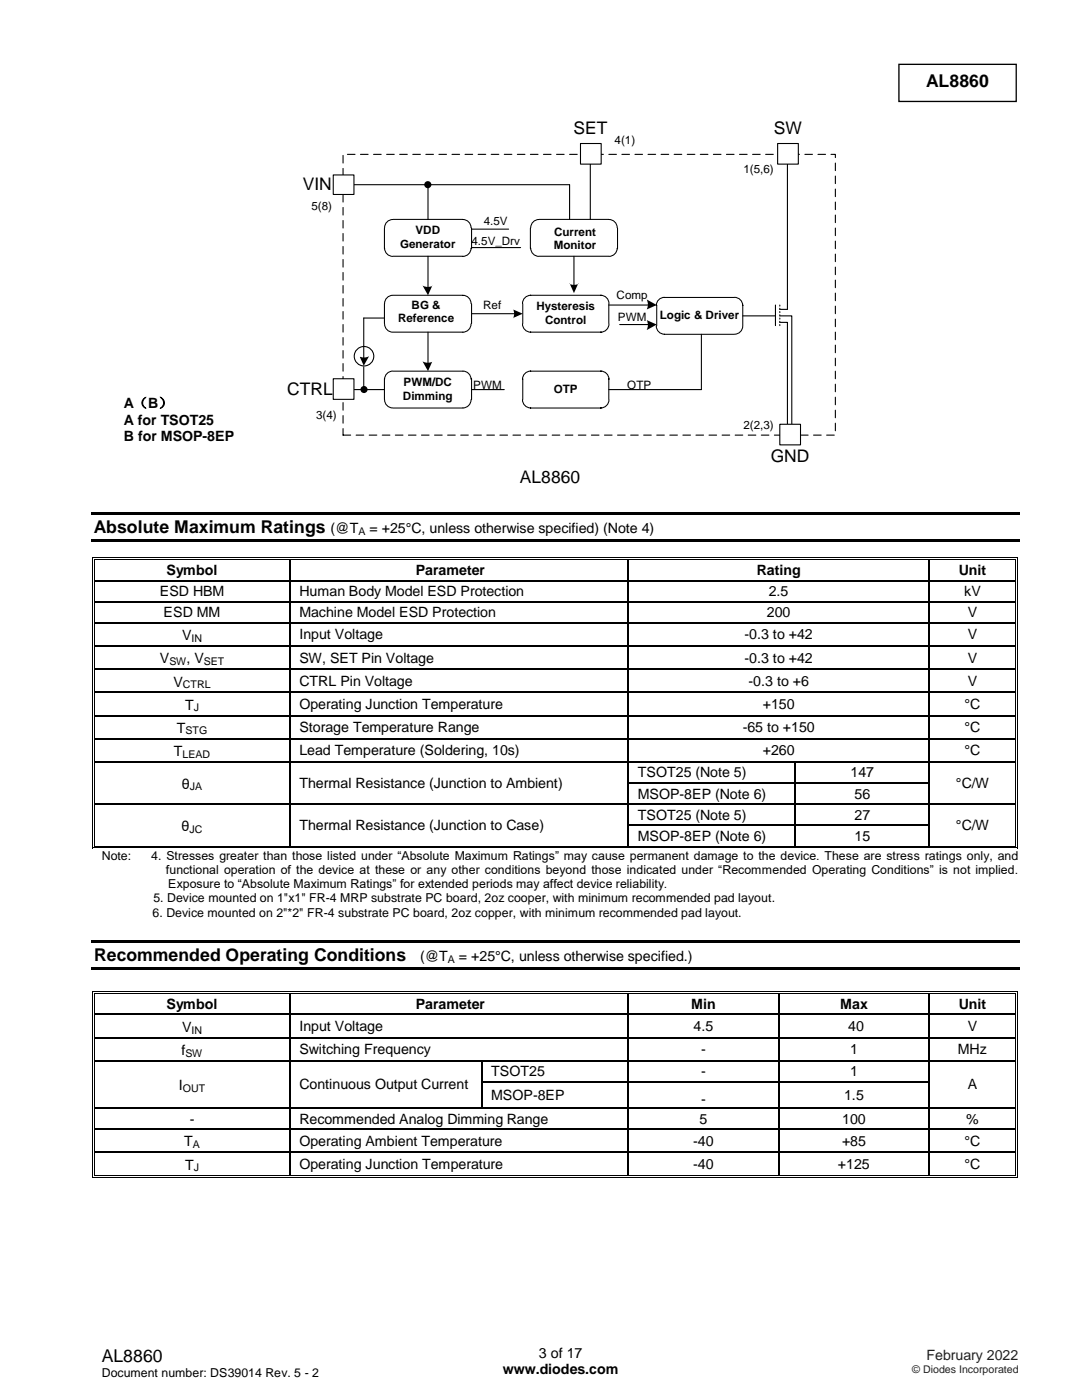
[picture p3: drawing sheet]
<svg xmlns="http://www.w3.org/2000/svg" width="216mm" height="279mm" viewBox="0 0 216 279" stroke-linecap="round" stroke-linejoin="round" font-family="sans-serif">
<path d="M179.4 12.8h23.4v7.4h-23.4z" fill="none" stroke="#000" stroke-width=".26"/>
<path d="M77.2 44.3l.7-.4 .5-.1h13.9a1.64 1.64 0 0 1 1.7 1.6l.1 .1v4.1l-.1-.1a1.64 1.64 0 0 1-1.7 1.7l-13.9-.1a1.59 1.59 0 0 1-1.7-1.6v.1v-4.1l.1-.5z" fill-rule="evenodd" fill="#fff"/>
<path d="M77.2 44.3l.7-.4 .5-.1h13.9a1.64 1.64 0 0 1 1.7 1.6l.1 .1v4.1l-.1-.1a1.64 1.64 0 0 1-1.7 1.7l-13.9-.1a1.59 1.59 0 0 1-1.7-1.6v.1v-4.1l.1-.5z" fill="none" stroke="#000" stroke-width=".21"/>
<path d="M77.2 59.4l.7-.4 .5-.1h13.9a1.82 1.82 0 0 1 1.8 1.8v3.9l-.1 .1a1.64 1.64 0 0 1-1.7 1.6h-13.9a1.68 1.68 0 0 1-1.7-1.7v-3.9l.1-.6z" fill-rule="evenodd" fill="#fff"/>
<path d="M77.2 59.4l.7-.4 .5-.1h13.9a1.82 1.82 0 0 1 1.8 1.8v3.9l-.1 .1a1.64 1.64 0 0 1-1.7 1.6h-13.9a1.68 1.68 0 0 1-1.7-1.7v-3.9l.1-.6z" fill="none" stroke="#000" stroke-width=".21"/>
<path d="M77.2 74.5l.7-.4h.5h13.9a1.64 1.64 0 0 1 1.7 1.6l.1-.1v4.1l-.1 .1a1.64 1.64 0 0 1-1.7 1.6h-13.9a1.71 1.71 0 0 1-1.7-1.7v-4.1v.1l.1-.4z" fill-rule="evenodd" fill="#fff"/>
<path d="M77.2 74.5l.7-.4h.5h13.9a1.64 1.64 0 0 1 1.7 1.6l.1-.1v4.1l-.1 .1a1.64 1.64 0 0 1-1.7 1.6h-13.9a1.71 1.71 0 0 1-1.7-1.7v-4.1v.1l.1-.4z" fill="none" stroke="#000" stroke-width=".21"/>
<path d="M106.4 44.3l.3-.3 .9-.2h13.9a1.79 1.79 0 0 1 1.7 1.7v4.1v-.1a1.6 1.6 0 0 1-1.7 1.6l-14 .1a1.64 1.64 0 0 1-1.6-1.7l-.1 .1v-4.1z" fill-rule="evenodd" fill="#fff"/>
<path d="M106.4 44.3l.3-.3 .9-.2h13.9a1.79 1.79 0 0 1 1.7 1.7v4.1v-.1a1.6 1.6 0 0 1-1.7 1.6l-14 .1a1.64 1.64 0 0 1-1.6-1.7l-.1 .1v-4.1z" fill="none" stroke="#000" stroke-width=".21"/>
<path d="M104.7 59.4l1.1-.5h14.1a1.6 1.6 0 0 1 1.6 1.8v3.9a1.59 1.59 0 0 1-1.6 1.7h-14a1.57 1.57 0 0 1-1.6-1.7v-3.9a1.33 1.33 0 0 1 .4-1.3z" fill-rule="evenodd" fill="#fff"/>
<path d="M104.7 59.4l1.1-.5h14.1a1.6 1.6 0 0 1 1.6 1.8v3.9a1.59 1.59 0 0 1-1.6 1.7h-14a1.57 1.57 0 0 1-1.6-1.7v-3.9a1.33 1.33 0 0 1 .4-1.3z" fill="none" stroke="#000" stroke-width=".21"/>
<path d="M104.7 74.5l.8-.4h.4h14a1.64 1.64 0 0 1 1.6 1.6v-.1v4.1a1.58 1.58 0 0 1-1.6 1.7h-14a1.56 1.56 0 0 1-1.6-1.7v-4.1v.1v-.4z" fill-rule="evenodd" fill="#fff"/>
<path d="M104.7 74.5l.8-.4h.4h14a1.64 1.64 0 0 1 1.6 1.6v-.1v4.1a1.58 1.58 0 0 1-1.6 1.7h-14a1.56 1.56 0 0 1-1.6-1.7v-4.1v.1v-.4z" fill="none" stroke="#000" stroke-width=".21"/>
<path d="M131.4 59.8l.8-.4 .4-.1 13.9 .1a1.6 1.6 0 0 1 1.7 1.6v-.1v4.1a1.69 1.69 0 0 1-1.7 1.7h-13.9a1.51 1.51 0 0 1-1.6-1.7v-4.1v.1v-.5z" fill-rule="evenodd" fill="#fff"/>
<path d="M131.4 59.8l.8-.4 .4-.1 13.9 .1a1.6 1.6 0 0 1 1.7 1.6v-.1v4.1a1.69 1.69 0 0 1-1.7 1.7h-13.9a1.51 1.51 0 0 1-1.6-1.7v-4.1v.1v-.5z" fill="none" stroke="#000" stroke-width=".21"/>
<path d="M68.5 36.9h45.2v6.9M85.4 36.9v6.9M117.8 30.8v13M85.4 51.1v6.3M68.5 77.8h8.2M72.6 73.2v4.6M85.4 66.3v6.3M94.1 77.8h6.5M121.5 77.8h18.5M121.5 60.9h8M123.7 64.8h5.8" fill="none" stroke="#000" stroke-width=".22"/>
<g fill="#000">
<path d="M84.3 57l.9 .3 1.1-.3-.9 1.9z" fill-rule="evenodd"/>
<path d="M84.3 72.1l.9 .3 1.1-.2-.9 1.9z" fill-rule="evenodd"/>
<path d="M129.1 59.8l1.9 1.1-1.9 .8 .2-1.1z" fill-rule="evenodd"/>
<path d="M129.1 63.9l1.9 .9-1.9 1.1 .2-1.2z" fill-rule="evenodd"/>
<circle cx="85.4" cy="36.9" r=".71"/>
<circle cx="72.6" cy="77.7" r=".71"/>
</g>
<circle cx="72.6" cy="71.1" r="1.95" fill="#fff"/>
<g fill="none" stroke="#000" stroke-width=".22">
<path d="M157.1 32.8v28.9h-1.5M94.1 45.7h7.4M94.1 49.4h9.8M114.5 51.1v6.1M76.7 63.5h-4.1v8.2M94.1 62.6h8.7M140 66.7v11.1M148.2 63h6.5M154.7 60.9v4.1M155.6 64.3h1.5v20.4M155.6 63h2.4v21.7"/>
<circle cx="72.6" cy="71.1" r="1.95"/>
</g>
<g fill="#000">
<path d="M113.7 56.5l-.1 .1 .7 .2 1.2-.2-.1-.1-.9 2z" fill-rule="evenodd"/>
<path d="M71.7 71l.4 .3h.7l.9-.3-1.1 2z" fill-rule="evenodd"/>
<path d="M102.4 61.7l1.9 .9-1.9 1 .2-1.2z" fill-rule="evenodd"/>
</g>
<path d="M155.6 60.9v4.1" fill="none" stroke="#000" stroke-width=".22" stroke-dasharray=".2 .4"/>
<path d="M68.5 86.8h98.2v-56h-98.2v56" fill="none" stroke="#000" stroke-width=".22" stroke-dasharray="1.5 1.1"/>
<path d="M66.5 34.9h4.1v3.9h-4.1z" fill-rule="evenodd" fill="#fff"/>
<path d="M66.5 34.9h4.1v3.9h-4.1z" fill="none" stroke="#000" stroke-width=".22"/>
<path d="M66.5 75.6h4.1v4.1h-4.1z" fill-rule="evenodd" fill="#fff"/>
<path d="M66.5 75.6h4.1v4.1h-4.1z" fill="none" stroke="#000" stroke-width=".22"/>
<path d="M115.8 28.6h4.2v4.2h-4.2z" fill-rule="evenodd" fill="#fff"/>
<path d="M115.8 28.6h4.2v4.2h-4.2z" fill="none" stroke="#000" stroke-width=".22"/>
<path d="M155.2 28.6h4.1v4.2h-4.1z" fill-rule="evenodd" fill="#fff"/>
<path d="M155.2 28.6h4.1v4.2h-4.1z" fill="none" stroke="#000" stroke-width=".22"/>
<path d="M155.6 84.7h4.1v4.1h-4.1z" fill-rule="evenodd" fill="#fff"/>
<path d="M155.6 84.7h4.1v4.1h-4.1z" fill="none" stroke="#000" stroke-width=".22"/>
<g fill="#000">
<path d="M18.2 102.2h185.2v.5h-185.2z" fill-rule="evenodd"/>
<path d="M18.2 107.5h185.2v.6h-185.2z" fill-rule="evenodd"/>
<path d="M18.5 111.3h.1v.5h-.1z" fill-rule="evenodd"/>
<path d="M18.5 111.3h.5v.1h-.5z" fill-rule="evenodd"/>
<path d="M18.5 115.8h.1v.2h-.1z" fill-rule="evenodd"/>
<path d="M18.8 111.6h.2v.2h-.2z" fill-rule="evenodd"/>
<path d="M18.8 111.6h.2v.2h-.2z" fill-rule="evenodd"/>
<path d="M18.8 115.8h.2v.2h-.2z" fill-rule="evenodd"/>
<path d="M57.7 111.8h.3z" fill-rule="evenodd"/>
<path d="M57.7 111.3h.5v.1h-.5z" fill-rule="evenodd"/>
<path d="M57.7 111.6h.5v.2h-.5z" fill-rule="evenodd"/>
<path d="M57.7 115.8h.3v.2h-.3z" fill-rule="evenodd"/>
<path d="M125.2 111.8h.3z" fill-rule="evenodd"/>
<path d="M125.2 111.3h.6v.1h-.6z" fill-rule="evenodd"/>
<path d="M125.2 111.6h.6v.2h-.6z" fill-rule="evenodd"/>
<path d="M125.2 115.8h.3v.2h-.3z" fill-rule="evenodd"/>
<path d="M185.2 111.8h.3z" fill-rule="evenodd"/>
<path d="M185.2 111.3h.6v.1h-.6z" fill-rule="evenodd"/>
<path d="M185.2 111.6h.6v.2h-.6z" fill-rule="evenodd"/>
<path d="M185.2 115.8h.3v.2h-.3z" fill-rule="evenodd"/>
<path d="M202.5 111.3h.5v.1h-.5z" fill-rule="evenodd"/>
<path d="M202.5 111.6h.2v.2h-.2z" fill-rule="evenodd"/>
<path d="M202.5 111.6h.2v.2h-.2z" fill-rule="evenodd"/>
<path d="M202.5 115.8h.2v.2h-.2z" fill-rule="evenodd"/>
<path d="M202.9 111.3h.1v.5h-.1z" fill-rule="evenodd"/>
<path d="M202.9 115.8h.1v.2h-.1z" fill-rule="evenodd"/>
<path d="M18.5 120h.1v.2h-.1z" fill-rule="evenodd"/>
<path d="M18.5 124.2h.1v.2h-.1z" fill-rule="evenodd"/>
<path d="M18.5 128.8h.1v.2h-.1z" fill-rule="evenodd"/>
<path d="M18.5 133.4h.1v.3h-.1z" fill-rule="evenodd"/>
<path d="M18.5 138.1h.1v.2h-.1z" fill-rule="evenodd"/>
<path d="M18.8 120h.2v.2h-.2z" fill-rule="evenodd"/>
<path d="M18.8 124.2h.2v.2h-.2z" fill-rule="evenodd"/>
<path d="M18.8 128.8h.2v.2h-.2z" fill-rule="evenodd"/>
<path d="M18.8 133.4h.2v.3h-.2z" fill-rule="evenodd"/>
<path d="M18.8 138.1h.2v.2h-.2z" fill-rule="evenodd"/>
<path d="M57.7 120h.3v.2h-.3z" fill-rule="evenodd"/>
<path d="M57.7 124.2h.3v.2h-.3z" fill-rule="evenodd"/>
<path d="M57.7 128.8h.3v.2h-.3z" fill-rule="evenodd"/>
<path d="M57.7 133.4h.3v.3h-.3z" fill-rule="evenodd"/>
<path d="M57.7 138.1h.3v.2h-.3z" fill-rule="evenodd"/>
<path d="M125.2 120h.3v.2h-.3z" fill-rule="evenodd"/>
<path d="M125.2 124.2h.3v.2h-.3z" fill-rule="evenodd"/>
<path d="M125.2 128.8h.3v.2h-.3z" fill-rule="evenodd"/>
<path d="M125.2 133.4h.3v.3h-.3z" fill-rule="evenodd"/>
<path d="M125.2 138.1h.3v.2h-.3z" fill-rule="evenodd"/>
<path d="M185.2 120h.3v.2h-.3z" fill-rule="evenodd"/>
<path d="M185.2 124.2h.3v.2h-.3z" fill-rule="evenodd"/>
<path d="M185.2 128.8h.3v.2h-.3z" fill-rule="evenodd"/>
<path d="M185.2 133.4h.3v.3h-.3z" fill-rule="evenodd"/>
<path d="M185.2 138.1h.3v.2h-.3z" fill-rule="evenodd"/>
<path d="M202.5 120h.2v.2h-.2z" fill-rule="evenodd"/>
<path d="M202.5 124.2h.2v.2h-.2z" fill-rule="evenodd"/>
<path d="M202.5 128.8h.2v.2h-.2z" fill-rule="evenodd"/>
<path d="M202.5 133.4h.2v.3h-.2z" fill-rule="evenodd"/>
<path d="M202.5 138.1h.2v.2h-.2z" fill-rule="evenodd"/>
<path d="M202.9 120h.1v.2h-.1z" fill-rule="evenodd"/>
<path d="M202.9 124.2h.1v.2h-.1z" fill-rule="evenodd"/>
<path d="M202.9 128.8h.1v.2h-.1z" fill-rule="evenodd"/>
<path d="M202.9 133.4h.1v.3h-.1z" fill-rule="evenodd"/>
<path d="M202.9 138.1h.1v.2h-.1z" fill-rule="evenodd"/>
<path d="M18.5 142.7h.1v.2h-.1z" fill-rule="evenodd"/>
<path d="M18.5 147.3h.1v.2h-.1z" fill-rule="evenodd"/>
<path d="M18.5 151.9h.1v.3h-.1z" fill-rule="evenodd"/>
<path d="M18.5 156.2h.1v.2h-.1z" fill-rule="evenodd"/>
<path d="M18.8 142.7h.2v.2h-.2z" fill-rule="evenodd"/>
<path d="M18.8 147.3h.2v.2h-.2z" fill-rule="evenodd"/>
<path d="M18.8 151.9h.2v.3h-.2z" fill-rule="evenodd"/>
<path d="M18.8 156.2h.2v.2h-.2z" fill-rule="evenodd"/>
<path d="M57.7 142.7h.3v.2h-.3z" fill-rule="evenodd"/>
<path d="M57.7 147.3h.3v.2h-.3z" fill-rule="evenodd"/>
<path d="M57.7 151.9h.3v.3h-.3z" fill-rule="evenodd"/>
<path d="M57.7 156.2h.3v.2h-.3z" fill-rule="evenodd"/>
<path d="M125.2 142.7h.3v.2h-.3z" fill-rule="evenodd"/>
<path d="M125.2 147.3h.3v.2h-.3z" fill-rule="evenodd"/>
<path d="M125.2 151.9h.3v.3h-.3z" fill-rule="evenodd"/>
<path d="M125.2 156.2h.3v.2h-.3z" fill-rule="evenodd"/>
<path d="M158.6 151.9h.3v.3h-.3z" fill-rule="evenodd"/>
<path d="M158.6 156.2h.3v.2h-.3z" fill-rule="evenodd"/>
<path d="M185.2 142.7h.3v.2h-.3z" fill-rule="evenodd"/>
<path d="M185.2 147.3h.3v.2h-.3z" fill-rule="evenodd"/>
<path d="M185.2 151.9h.3v.3h-.3z" fill-rule="evenodd"/>
<path d="M185.2 156.2h.3v.2h-.3z" fill-rule="evenodd"/>
<path d="M202.5 142.7h.2v.2h-.2z" fill-rule="evenodd"/>
<path d="M202.5 147.3h.2v.2h-.2z" fill-rule="evenodd"/>
<path d="M202.5 151.9h.2v.3h-.2z" fill-rule="evenodd"/>
<path d="M202.5 156.2h.2v.2h-.2z" fill-rule="evenodd"/>
<path d="M202.9 142.7h.1v.2h-.1z" fill-rule="evenodd"/>
<path d="M202.9 147.3h.1v.2h-.1z" fill-rule="evenodd"/>
<path d="M202.9 151.9h.1v.3h-.1z" fill-rule="evenodd"/>
<path d="M202.9 156.2h.1v.2h-.1z" fill-rule="evenodd"/>
<path d="M18.5 160.3h.1v.3h-.1z" fill-rule="evenodd"/>
<path d="M18.5 164.6h.1v.2h-.1z" fill-rule="evenodd"/>
<path d="M18.5 168.8h.1v.5h-.1z" fill-rule="evenodd"/>
<path d="M18.5 169.1h.5v.2h-.5z" fill-rule="evenodd"/>
<path d="M18.8 160.3h.2v.3h-.2z" fill-rule="evenodd"/>
<path d="M18.8 164.6h.2v.2h-.2z" fill-rule="evenodd"/>
<path d="M18.8 168.8h.2v.2h-.2z" fill-rule="evenodd"/>
<path d="M18.8 168.8h.2v.2h-.2z" fill-rule="evenodd"/>
<path d="M57.7 160.3h.3v.3h-.3z" fill-rule="evenodd"/>
<path d="M57.7 164.6h.3v.2h-.3z" fill-rule="evenodd"/>
<path d="M57.7 168.8h.5v.2h-.5z" fill-rule="evenodd"/>
<path d="M57.7 169.1h.5v.2h-.5z" fill-rule="evenodd"/>
<path d="M125.2 160.3h.3v.3h-.3z" fill-rule="evenodd"/>
<path d="M125.2 164.6h.3v.2h-.3z" fill-rule="evenodd"/>
<path d="M125.2 168.8h.6v.2h-.6z" fill-rule="evenodd"/>
<path d="M125.2 169.1h.6v.2h-.6z" fill-rule="evenodd"/>
<path d="M158.6 160.3h.3v.3h-.3z" fill-rule="evenodd"/>
<path d="M158.6 164.6h.3v.2h-.3z" fill-rule="evenodd"/>
<path d="M158.6 168.8h.5v.2h-.5z" fill-rule="evenodd"/>
<path d="M158.6 169.1h.5v.2h-.5z" fill-rule="evenodd"/>
<path d="M185.2 160.3h.3v.3h-.3z" fill-rule="evenodd"/>
<path d="M185.2 164.6h.3v.2h-.3z" fill-rule="evenodd"/>
<path d="M185.2 168.8h.6v.2h-.6z" fill-rule="evenodd"/>
<path d="M185.2 169.1h.6v.2h-.6z" fill-rule="evenodd"/>
<path d="M202.5 160.3h.2v.3h-.2z" fill-rule="evenodd"/>
<path d="M202.5 164.6h.2v.2h-.2z" fill-rule="evenodd"/>
<path d="M202.5 169.1h.5v.2h-.5z" fill-rule="evenodd"/>
<path d="M202.5 168.8h.2v.2h-.2z" fill-rule="evenodd"/>
<path d="M202.5 168.8h.2v.2h-.2z" fill-rule="evenodd"/>
<path d="M202.9 160.3h.1v.3h-.1z" fill-rule="evenodd"/>
<path d="M202.9 164.6h.1v.2h-.1z" fill-rule="evenodd"/>
<path d="M202.9 168.8h.1v.5h-.1z" fill-rule="evenodd"/>
<path d="M18.3 187.7h185.2v.5h-185.2z" fill-rule="evenodd"/>
<path d="M18.3 193.1h185.2v.5h-185.2z" fill-rule="evenodd"/>
<path d="M18.5 197.8h.1v.6h-.1z" fill-rule="evenodd"/>
<path d="M18.5 197.8h.5v.2h-.5z" fill-rule="evenodd"/>
<path d="M18.8 198.2h.2v.2h-.2z" fill-rule="evenodd"/>
<path d="M18.8 198.2h.2v.2h-.2z" fill-rule="evenodd"/>
<path d="M57.7 198.4h.3z" fill-rule="evenodd"/>
<path d="M57.7 197.8h.5v.2h-.5z" fill-rule="evenodd"/>
<path d="M57.7 198.2h.5v.2h-.5z" fill-rule="evenodd"/>
<path d="M125.2 198.4h.3z" fill-rule="evenodd"/>
<path d="M125.2 197.8h.6v.2h-.6z" fill-rule="evenodd"/>
<path d="M125.2 198.2h.6v.2h-.6z" fill-rule="evenodd"/>
<path d="M155.3 198.4h.2z" fill-rule="evenodd"/>
<path d="M155.3 197.8h.5v.2h-.5z" fill-rule="evenodd"/>
<path d="M155.3 198.2h.5v.2h-.5z" fill-rule="evenodd"/>
<path d="M185.2 198.4h.3z" fill-rule="evenodd"/>
<path d="M185.2 197.8h.6v.2h-.6z" fill-rule="evenodd"/>
<path d="M185.2 198.2h.6v.2h-.6z" fill-rule="evenodd"/>
<path d="M202.5 197.8h.5v.2h-.5z" fill-rule="evenodd"/>
<path d="M202.5 198.2h.2v.2h-.2z" fill-rule="evenodd"/>
<path d="M202.5 198.2h.2v.2h-.2z" fill-rule="evenodd"/>
<path d="M202.9 197.8h.1v.6h-.1z" fill-rule="evenodd"/>
<path d="M18.5 202.3h.1v.3h-.1z" fill-rule="evenodd"/>
<path d="M18.5 207h.1v.2h-.1z" fill-rule="evenodd"/>
<path d="M18.5 211.6h.1v.3h-.1z" fill-rule="evenodd"/>
<path d="M18.5 215.8h.1v.3h-.1z" fill-rule="evenodd"/>
<path d="M18.8 202.3h.2v.3h-.2z" fill-rule="evenodd"/>
<path d="M18.8 207h.2v.2h-.2z" fill-rule="evenodd"/>
<path d="M18.8 211.6h.2v.3h-.2z" fill-rule="evenodd"/>
<path d="M18.8 215.8h.2v.3h-.2z" fill-rule="evenodd"/>
<path d="M57.7 202.3h.3v.3h-.3z" fill-rule="evenodd"/>
<path d="M57.7 207h.3v.2h-.3z" fill-rule="evenodd"/>
<path d="M57.7 211.6h.3v.3h-.3z" fill-rule="evenodd"/>
<path d="M57.7 215.8h.3v.3h-.3z" fill-rule="evenodd"/>
<path d="M96 211.6h.2v.3h-.2z" fill-rule="evenodd"/>
<path d="M96 215.8h.2v.3h-.2z" fill-rule="evenodd"/>
<path d="M125.2 202.3h.3v.3h-.3z" fill-rule="evenodd"/>
<path d="M125.2 207h.3v.2h-.3z" fill-rule="evenodd"/>
<path d="M125.2 211.6h.3v.3h-.3z" fill-rule="evenodd"/>
<path d="M125.2 215.8h.3v.3h-.3z" fill-rule="evenodd"/>
<path d="M155.3 202.3h.2v.3h-.2z" fill-rule="evenodd"/>
<path d="M155.3 207h.2v.2h-.2z" fill-rule="evenodd"/>
<path d="M155.3 211.6h.2v.3h-.2z" fill-rule="evenodd"/>
<path d="M155.3 215.8h.2v.3h-.2z" fill-rule="evenodd"/>
<path d="M185.2 202.3h.3v.3h-.3z" fill-rule="evenodd"/>
<path d="M185.2 207h.3v.2h-.3z" fill-rule="evenodd"/>
<path d="M185.2 211.6h.3v.3h-.3z" fill-rule="evenodd"/>
<path d="M185.2 215.8h.3v.3h-.3z" fill-rule="evenodd"/>
<path d="M202.5 202.3h.2v.3h-.2z" fill-rule="evenodd"/>
<path d="M202.5 207h.2v.2h-.2z" fill-rule="evenodd"/>
<path d="M202.5 211.6h.2v.3h-.2z" fill-rule="evenodd"/>
<path d="M202.5 215.8h.2v.3h-.2z" fill-rule="evenodd"/>
<path d="M202.9 202.3h.1v.3h-.1z" fill-rule="evenodd"/>
<path d="M202.9 207h.1v.2h-.1z" fill-rule="evenodd"/>
<path d="M202.9 211.6h.1v.3h-.1z" fill-rule="evenodd"/>
<path d="M202.9 215.8h.1v.3h-.1z" fill-rule="evenodd"/>
<path d="M18.5 221h.1v.3h-.1z" fill-rule="evenodd"/>
<path d="M18.5 225.2h.1v.3h-.1z" fill-rule="evenodd"/>
<path d="M18.5 229.9h.1v.2h-.1z" fill-rule="evenodd"/>
<path d="M18.5 234.5h.1v.5h-.1z" fill-rule="evenodd"/>
<path d="M18.5 234.9h.5v.1h-.5z" fill-rule="evenodd"/>
<path d="M18.8 221h.2v.3h-.2z" fill-rule="evenodd"/>
<path d="M18.8 225.2h.2v.3h-.2z" fill-rule="evenodd"/>
<path d="M18.8 229.9h.2v.2h-.2z" fill-rule="evenodd"/>
<path d="M18.8 234.5h.2v.2h-.2z" fill-rule="evenodd"/>
<path d="M18.8 234.5h.2v.2h-.2z" fill-rule="evenodd"/>
<path d="M57.7 221h.3v.3h-.3z" fill-rule="evenodd"/>
<path d="M57.7 225.2h.3v.3h-.3z" fill-rule="evenodd"/>
<path d="M57.7 229.9h.3v.2h-.3z" fill-rule="evenodd"/>
<path d="M57.7 234.5h.5v.2h-.5z" fill-rule="evenodd"/>
<path d="M57.7 234.9h.5v.1h-.5z" fill-rule="evenodd"/>
<path d="M96 221h.2v.3h-.2z" fill-rule="evenodd"/>
<path d="M125.2 221h.3v.3h-.3z" fill-rule="evenodd"/>
<path d="M125.2 225.2h.3v.3h-.3z" fill-rule="evenodd"/>
<path d="M125.2 229.9h.3v.2h-.3z" fill-rule="evenodd"/>
<path d="M125.2 234.5h.6v.2h-.6z" fill-rule="evenodd"/>
<path d="M125.2 234.9h.6v.1h-.6z" fill-rule="evenodd"/>
<path d="M155.3 221h.2v.3h-.2z" fill-rule="evenodd"/>
<path d="M155.3 225.2h.2v.3h-.2z" fill-rule="evenodd"/>
<path d="M155.3 229.9h.2v.2h-.2z" fill-rule="evenodd"/>
<path d="M155.3 234.5h.5v.2h-.5z" fill-rule="evenodd"/>
<path d="M155.3 234.9h.5v.1h-.5z" fill-rule="evenodd"/>
<path d="M185.2 221h.3v.3h-.3z" fill-rule="evenodd"/>
<path d="M185.2 225.2h.3v.3h-.3z" fill-rule="evenodd"/>
<path d="M185.2 229.9h.3v.2h-.3z" fill-rule="evenodd"/>
<path d="M185.2 234.5h.6v.2h-.6z" fill-rule="evenodd"/>
<path d="M185.2 234.9h.6v.1h-.6z" fill-rule="evenodd"/>
<path d="M202.5 221h.2v.3h-.2z" fill-rule="evenodd"/>
<path d="M202.5 225.2h.2v.3h-.2z" fill-rule="evenodd"/>
<path d="M202.5 229.9h.2v.2h-.2z" fill-rule="evenodd"/>
<path d="M202.5 234.9h.5v.1h-.5z" fill-rule="evenodd"/>
<path d="M202.5 234.5h.2v.2h-.2z" fill-rule="evenodd"/>
<path d="M202.5 234.5h.2v.2h-.2z" fill-rule="evenodd"/>
<path d="M202.9 221h.1v.3h-.1z" fill-rule="evenodd"/>
<path d="M202.9 225.2h.1v.3h-.1z" fill-rule="evenodd"/>
<path d="M202.9 229.9h.1v.2h-.1z" fill-rule="evenodd"/>
<path d="M202.9 234.5h.1v.5h-.1z" fill-rule="evenodd"/>
</g>
<g fill="none" stroke="#000" stroke-width=".2">
<path d="M18.5 111.8v4M18.5 116v4M18.9 111.8v4M18.9 116v4M19 111.4h38.7M19 111.7h38.7M58.2 111.4h67M58.2 111.7h67M125.8 111.4h59.4M125.8 111.7h59.4M185.8 111.4h16.7M185.8 111.7h16.7"/>
<path d="M202.6 111.8v4M202.6 116v4M202.9 111.8v4M202.9 116v4M18.5 120.2v4M18.5 124.4v4.4M18.5 129v4.4M18.5 133.7v4.4M18.5 138.3v4.4M18.9 120.2v4M18.9 124.4v4.4M18.9 129v4.4"/>
<path d="M18.9 133.7v4.4M18.9 138.3v4.4M202.6 120.2v4M202.6 124.4v4.4M202.6 129v4.4M202.6 133.7v4.4M202.6 138.3v4.4M202.9 120.2v4M202.9 124.4v4.4M202.9 129v4.4M202.9 133.7v4.4M202.9 138.3v4.4"/>
<path d="M18.5 142.9v4.4M18.5 147.5v4.4M18.5 152.2v4M18.5 156.4v3.9M18.9 142.9v4.4M18.9 147.5v4.4M18.9 152.2v4M18.9 156.4v3.9M202.6 142.9v4.4M202.6 147.5v4.4M202.6 152.2v4M202.6 156.4v3.9"/>
<path d="M202.9 142.9v4.4M202.9 147.5v4.4M202.9 152.2v4M202.9 156.4v3.9M18.5 160.6v4M18.5 164.8v4M18.9 160.6v4M18.9 164.8v4M19 169.2h38.7M19 168.9h38.7M58.2 169.2h67M58.2 168.9h67"/>
<path d="M125.8 169.2h32.8M125.8 168.9h32.8M159.1 169.2h26.1M159.1 168.9h26.1M185.8 169.2h16.7M185.8 168.9h16.7M202.6 160.6v4M202.6 164.8v4M202.9 160.6v4M202.9 164.8v4M18.5 198.4v3.9M18.9 198.4v3.9"/>
<path d="M19 197.9h38.7M19 198.3h38.7M58.2 197.9h67M58.2 198.3h67M125.8 197.9h29.5M125.8 198.3h29.5M155.8 197.9h29.4M155.8 198.3h29.4M185.8 197.9h16.7M185.8 198.3h16.7M202.6 198.4v3.9M202.9 198.4v3.9"/>
<path d="M18.5 202.6v4.4M18.5 207.2v4.4M18.5 211.9v3.9M18.5 216.1v4.9M18.9 202.6v4.4M18.9 207.2v4.4M18.9 211.9v3.9M18.9 216.1v4.9M202.6 202.6v4.4M202.6 207.2v4.4M202.6 211.9v3.9M202.6 216.1v4.9"/>
<path d="M202.9 202.6v4.4M202.9 207.2v4.4M202.9 211.9v3.9M202.9 216.1v4.9M18.5 221.3v3.9M18.5 225.5v4.4M18.5 230.1v4.4M18.9 221.3v3.9M18.9 225.5v4.4M18.9 230.1v4.4M19 234.9h38.7M19 234.6h38.7"/>
<path d="M58.2 234.9h67M58.2 234.6h67M125.8 234.9h29.5M125.8 234.6h29.5M155.8 234.9h29.4M155.8 234.6h29.4M185.8 234.9h16.7M185.8 234.6h16.7M202.6 221.3v3.9M202.6 225.5v4.4M202.6 230.1v4.4M202.9 221.3v3.9"/>
<path d="M202.9 225.5v4.4M202.9 230.1v4.4"/>
</g>
<g fill="none" stroke="#000" stroke-width=".25">
<path d="M19 115.9h38.7M57.8 111.8v4M57.8 116v4M58 115.9h67.2M125.4 111.8v4M125.4 116v4M125.5 115.9h59.7M185.4 111.8v4M185.4 116v4M185.5 115.9h17M19 120.1h38.7M19 124.3h38.7"/>
<path d="M19 128.9h38.7M19 133.5h38.7M19 138.2h38.7M57.8 120.2v4M57.8 124.4v4.4M57.8 129v4.4M57.8 133.7v4.4M57.8 138.3v4.4M58 120.1h67.2M58 124.3h67.2M58 128.9h67.2M58 133.5h67.2"/>
<path d="M58 138.2h67.2M125.4 120.2v4M125.4 124.4v4.4M125.4 129v4.4M125.4 133.7v4.4M125.4 138.3v4.4M125.5 120.1h59.7M125.5 124.3h59.7M125.5 128.9h59.7M125.5 133.5h59.7M125.5 138.2h59.7M185.4 120.2v4"/>
<path d="M185.4 124.4v4.4M185.4 129v4.4M185.4 133.7v4.4M185.4 138.3v4.4M185.5 120.1h17M185.5 124.3h17M185.5 128.9h17M185.5 133.5h17M185.5 138.2h17M19 142.8h38.7M19 147.4h38.7M19 152h38.7"/>
<path d="M57.8 142.9v4.4M57.8 147.5v4.4M57.8 152.2v4M57.8 156.4v3.9M58 142.8h67.2M58 147.4h67.2M58 152h67.2M125.4 142.9v4.4M125.4 147.5v4.4M125.4 152.2v4M125.4 156.4v3.9M125.5 142.8h59.7"/>
<path d="M125.5 147.4h59.7M125.5 152h33.1M125.5 156.3h33.1M158.7 152.2v4M158.7 156.4v3.9M158.9 152h26.3M158.9 156.3h26.3M185.4 142.9v4.4M185.4 147.5v4.4M185.4 152.2v4M185.4 156.4v3.9M185.5 142.8h17"/>
<path d="M185.5 147.4h17M185.5 152h17M19 160.5h38.7M57.8 160.6v4M57.8 164.8v4M58 160.5h67.2M125.4 160.6v4M125.4 164.8v4M125.5 160.5h33.1M125.5 164.7h33.1M158.7 160.6v4M158.7 164.8v4"/>
<path d="M158.9 160.5h26.3M158.9 164.7h26.3M185.4 160.6v4M185.4 164.8v4M185.5 160.5h17M57.8 198.4v3.9M125.4 198.4v3.9M155.4 198.4v3.9M185.4 198.4v3.9M19 202.5h38.7M19 207.1h38.7M19 211.7h38.7"/>
<path d="M57.8 202.6v4.4M57.8 207.2v4.4M57.8 211.9v3.9M57.8 216.1v4.9M58 202.5h67.2M58 207.1h67.2M58 211.7h38M96.1 211.9v3.9M96.1 216.1v4.9M96.2 211.7h29M96.2 215.9h29M125.4 202.6v4.4"/>
<path d="M125.4 207.2v4.4M125.4 211.9v3.9M125.4 216.1v4.9M125.5 202.5h29.8M125.5 207.1h29.8M125.5 211.7h29.8M125.5 215.9h29.8M155.4 202.6v4.4M155.4 207.2v4.4M155.4 211.9v3.9M155.4 216.1v4.9M155.5 202.5h29.7"/>
<path d="M155.5 207.1h29.7M155.5 211.7h29.7M155.5 215.9h29.7M185.4 202.6v4.4M185.4 207.2v4.4M185.4 211.9v3.9M185.4 216.1v4.9M185.5 202.5h17M185.5 207.1h17M185.5 211.7h17M19 221.1h38.7M19 225.4h38.7"/>
<path d="M19 230h38.7M57.8 221.3v3.9M57.8 225.5v4.4M57.8 230.1v4.4M58 221.1h38M58 225.4h67.2M58 230h67.2M96.2 221.1h29M125.4 221.3v3.9M125.4 225.5v4.4M125.4 230.1v4.4M125.5 221.1h29.8"/>
<path d="M125.5 225.4h29.8M125.5 230h29.8M155.4 221.3v3.9M155.4 225.5v4.4M155.4 230.1v4.4M155.5 221.1h29.7M155.5 225.4h29.7M155.5 230h29.7M185.4 221.3v3.9M185.4 225.5v4.4M185.4 230.1v4.4M185.5 221.1h17"/>
<path d="M185.5 225.4h17M185.5 230h17"/>
</g>
<path d="M23.6 77.2h31.7v17h-31.7z" fill-rule="evenodd" fill="#fff"/>
<path d="M23.6 77.2h31.7v17h-31.7z" fill="none" stroke="#fff" stroke-width=".26"/>
<g font-size="3.5">
<text x="184.8" y="17.4">AL8860</text>
<text x="114.4" y="26.8">SET</text>
<text x="154.4" y="26.8">SW</text>
<text x="60.4" y="37.9">VIN</text>
<text x="57.3" y="78.8">CTRL</text>
<text x="153.8" y="92.2">GND</text>
<text x="103.8" y="96.4">AL8860</text>
<text x="18.7" y="106.4">Absolute Maximum Ratings</text>
<text x="18.8" y="191.9">Recommended Operating Conditions</text>
<text x="20.3" y="271.7">AL8860</text>
</g>
<g font-size="2.8">
<text x="24.7" y="81.4">A（B）</text>
<text x="24.7" y="84.8">A for TSOT25</text>
<text x="24.7" y="88">B for MSOP-8EP</text>
<text x="66" y="106.4">(@T</text>
<text x="73.7" y="106.4">= +25°C, unless otherwise specified) (Note 4)</text>
<text x="31.9" y="119">ESD HBM</text>
<text x="33.2" y="114.7">Symbol</text>
<text x="59.7" y="119">Human Body Model ESD Protection</text>
<text x="82.9" y="114.7">Parameter</text>
<text x="151" y="114.7">Rating</text>
<text x="153.4" y="119">2.5</text>
<text x="191.3" y="114.7">Unit</text>
<text x="192.4" y="119">kV</text>
<text x="32.6" y="123.2">ESD MM</text>
<text x="59.7" y="123.2">Machine Model ESD Protection</text>
<text x="153" y="123.2">200</text>
<text x="193.1" y="123.2">V</text>
<text x="36.3" y="127.7">V</text>
<text x="59.7" y="127.6">Input Voltage</text>
<text x="148.6" y="127.6">-0.3 to +42</text>
<text x="193.1" y="127.6">V</text>
<text x="31.9" y="132.4">V</text>
<text x="34.6" y="137">V</text>
<text x="37.2" y="132.4">, V</text>
<text x="59.7" y="132.2">SW, SET Pin Voltage</text>
<text x="59.7" y="136.9">CTRL Pin Voltage</text>
<text x="148.6" y="132.2">-0.3 to +42</text>
<text x="149.4" y="136.9">-0.3 to +6</text>
<text x="193.1" y="132.2">V</text>
<text x="193.1" y="136.9">V</text>
<text x="36.9" y="141.6">T</text>
<text x="59.7" y="141.5">Operating Junction Temperature</text>
<text x="152.2" y="141.5">+150</text>
<text x="192.4" y="141.5">°C</text>
<text x="35.3" y="146.2">T</text>
<text x="59.7" y="146.1">Storage Temperature Range</text>
<text x="148.2" y="146.1">-65 to +150</text>
<text x="192.4" y="146.1">°C</text>
<text x="34.7" y="150.9">T</text>
<text x="59.7" y="150.7">Lead Temperature (Soldering, 10s)</text>
<text x="127.3" y="155.1">TSOT25 (Note 5)</text>
<text x="152.2" y="150.7">+260</text>
<text x="169.7" y="155.1">147</text>
<text x="192.4" y="150.7">°C</text>
<text x="36.3" y="157.4">θ</text>
<text x="59.7" y="157.3">Thermal Resistance (Junction to Ambient)</text>
<text x="127.3" y="159.4">MSOP-8EP (Note 6)</text>
<text x="170.5" y="159.4">56</text>
<text x="190.7" y="157.3">°C/W</text>
<text x="36.2" y="165.8">θ</text>
<text x="59.7" y="165.7">Thermal Resistance (Junction to Case)</text>
<text x="127.3" y="163.6">TSOT25 (Note 5)</text>
<text x="127.3" y="167.8">MSOP-8EP (Note 6)</text>
<text x="170.5" y="163.6">27</text>
<text x="170.5" y="167.8">15</text>
<text x="190.7" y="165.7">°C/W</text>
<text x="83.8" y="191.9">(@T</text>
<text x="91.6" y="191.9">= +25°C, unless otherwise specified.)</text>
<text x="33.2" y="201.3">Symbol</text>
<text x="82.9" y="201.3">Parameter</text>
<text x="137.9" y="201.3">Min</text>
<text x="167.6" y="201.3">Max</text>
<text x="191.3" y="201.3">Unit</text>
<text x="36.3" y="205.9">V</text>
<text x="59.7" y="205.8">Input Voltage</text>
<text x="138.4" y="205.8">4.5</text>
<text x="169.2" y="205.8">40</text>
<text x="193.1" y="205.8">V</text>
<text x="36.2" y="210.5">f</text>
<text x="59.7" y="210.4">Switching Frequency</text>
<text x="98" y="214.8">TSOT25</text>
<text x="139.9" y="210.4">-</text>
<text x="139.9" y="214.8">-</text>
<text x="169.6" y="210.4">1</text>
<text x="169.6" y="214.8">1</text>
<text x="191.1" y="210.4">MHz</text>
<text x="35.7" y="217.6">I</text>
<text x="59.7" y="217.4">Continuous Output Current</text>
<text x="98" y="219.5">MSOP-8EP</text>
<text x="139.9" y="220.3">-</text>
<text x="168.4" y="219.5">1.5</text>
<text x="193.1" y="217.4">A</text>
<text x="37.9" y="224.2">-</text>
<text x="59.7" y="224.2">Recommended Analog Dimming Range</text>
<text x="139.6" y="224.2">5</text>
<text x="168.1" y="224.2">100</text>
<text x="192.8" y="224.2">%</text>
<text x="36.8" y="228.8">T</text>
<text x="36.9" y="233.4">T</text>
<text x="59.7" y="228.7">Operating Ambient Temperature</text>
<text x="59.7" y="233.3">Operating Junction Temperature</text>
<text x="138.3" y="228.7">-40</text>
<text x="138.3" y="233.3">-40</text>
<text x="167.2" y="233.3">+125</text>
<text x="168" y="228.7">+85</text>
<text x="192.4" y="228.7">°C</text>
<text x="192.4" y="233.3">°C</text>
<text x="100.3" y="274.3">www.diodes.com</text>
<text x="107.5" y="271.1">3 of 17</text>
</g>
<text font-size="2.8" fill="#231f20" x="184.9" y="271.4">February 2022</text>
<g font-size="2.5">
<text x="20.3" y="171.6">Note:</text>
<text x="30.2" y="171.6">4. Stresses greater than those listed under “Absolute Maximum Ratings” may cause permanent damage to the device. These are stress ratings only, and</text>
<text x="33.1" y="174.4">functional operation of the device at these or any other conditions beyond those indicated under “Recommended Operating Conditions” is not implied.</text>
<text x="33.6" y="177.3">Exposure to “Absolute Maximum Ratings” for extended periods may affect device reliability.</text>
<text x="30.4" y="182.9">6. Device mounted on 2&quot;*2&quot; FR-4 substrate PC board, 2oz copper, with minimum recommended pad layout.</text>
<text x="30.6" y="180.1">5. Device mounted on 1&quot;x1&quot; FR-4 MRP substrate PC board, 2oz cooper, with minimum recommended pad layout.</text>
<text x="20.3" y="274.8">Document number: DS39014 Rev. 5 - 2</text>
</g>
<g font-size="2.3">
<text x="122.6" y="28.8">4(1)</text>
<text x="148.4" y="34.5">1(5,6)</text>
<text x="62.1" y="41.9">5(8)</text>
<text x="82.9" y="46.8">VDD</text>
<text x="96.5" y="44.9">4.5V</text>
<text x="110.6" y="47">Current</text>
<text x="79.8" y="49.6">Generator</text>
<text x="94.1" y="49">4.5V_Drv</text>
<text x="110.5" y="49.8">Monitor</text>
<text x="123" y="59.6">Comp</text>
<text x="79.4" y="64.4">Reference</text>
<text x="82.1" y="61.6">BG &amp;</text>
<text x="96.4" y="61.7">Ref</text>
<text x="107" y="61.9">Hysteresis</text>
<text x="108.8" y="64.7">Control</text>
<text x="123.3" y="64.1">PWM</text>
<text x="131.7" y="63.7">Logic &amp; Driver</text>
<text x="80.5" y="77">PWM/DC</text>
<text x="94.4" y="77.6">PWM</text>
<text x="125.2" y="77.6">OTP</text>
<text x="63.1" y="83.6">3(4)</text>
<text x="80.4" y="79.8">Dimming</text>
<text x="110.5" y="78.4">OTP</text>
<text x="148.4" y="85.6">2(2,3)</text>
</g>
<g font-size="2.1">
<text x="71.5" y="106.7">A</text>
<text x="38.2" y="128.1">IN</text>
<text x="33.8" y="132.7">SW</text>
<text x="36.5" y="137.3">CTRL</text>
<text x="40.7" y="132.7">SET</text>
<text x="38.7" y="142">J</text>
<text x="37" y="146.6">STG</text>
<text x="36.4" y="151.2">LEAD</text>
<text x="37.9" y="157.7">JA</text>
<text x="37.8" y="166.2">JC</text>
<text x="89.4" y="192.2">A</text>
<text x="38.2" y="206.3">IN</text>
<text x="37" y="210.9">SW</text>
<text x="36.5" y="217.9">OUT</text>
<text x="38.5" y="229.1">A</text>
<text x="38.7" y="233.8">J</text>
</g>
<text font-size="2.1" fill="#231f20" x="182" y="274">© Diodes Incorporated</text>
</svg>
